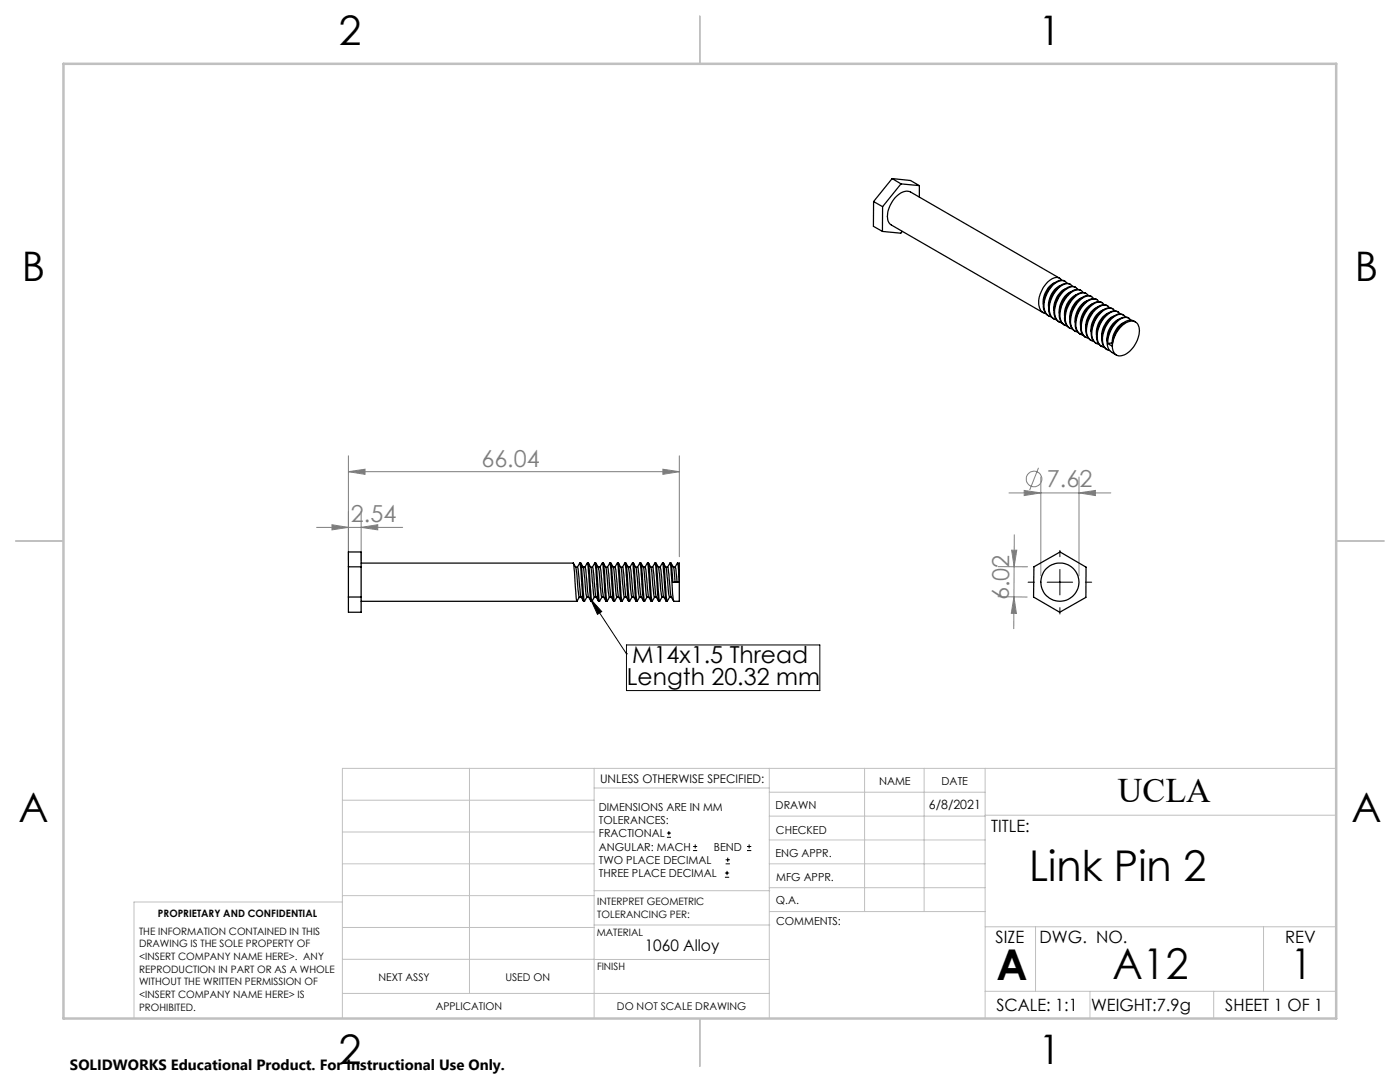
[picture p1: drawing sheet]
<svg xmlns="http://www.w3.org/2000/svg" width="279mm" height="216mm" viewBox="0 0 279 216" stroke-linecap="round" stroke-linejoin="round" font-family="sans-serif">
<g fill="none" stroke="#808080" stroke-width=".2">
<path d="M69.5 94.1l3.3-.5v1.1zM69.5 90.9v20.9M69.5 94.1h66.1M132.3 93.6l3.3 .5-3.3 .6zM135.6 90.9v20.2M201.4 98.4h20.3M204.4 97.9l3.3 .5-3.3 .5zM207.3 93.3l-1.8 4.5M207.7 95.2v19.7M215.3 98.4l3.3-.5v1zM215.3 95.2v19.7M63.2 105.2h17.2"/>
<path d="M66.3 104.7l3.2 .5-3.2 .5zM72.1 105.2l3.3-.5v1zM72.1 102.1v9.7M199.2 119.1h5.8M199.2 113.1h5.9M201.9 109.8h1l-.5 3.3zM202.4 119.1l.4 3.3h-1zM202.4 106.7l-.1 18.7"/>
<circle cx="206.4" cy="95.6" r="1.56"/>
</g>
<g fill="none" stroke="#000" stroke-width=".2">
<path d="M117.9 119.6l7.1 10.9M117.9 119.6l2.2 2.4-.9 .6zM205.2 116.2h1.2M209 116.2h5.1M211.5 109.8v1.3M211.5 113.6v5.1M216.6 116.2h1.3M125 130.5h.1M125 128.7h38.6v9.1h-38.6zM211.5 121.2v1.3M133.1 167.1h.8M133.1 166.2h.8"/>
<path d="M133.5 165.8v.9M138.3 169.7h.8M138.3 168.9h.8M138.7 168.5v.8M144.7 175h.8M144.7 174.2h.8M144.8 172.4h.9M144.8 171.6h.9M145.1 173.8v.8M145.2 171.1v.9M149.1 169.7h.8M149.1 168.9h.8"/>
<path d="M149.5 168.5v.8"/>
</g>
<g fill="none" stroke="#c0c0c0" stroke-width=".2">
<path d="M68.3 159.7h50.3M93.7 153.3v44.9M118.6 153.3v49.9M118.6 157.2h34.9M153.5 153.3v49.9M153.5 158.1h43.1M172.5 153.3v28.6M184.4 153.3v28.6M196.6 153.3v49.9M266.7 153.3h-198.4v49.9M68.3 178.7h50.3M68.3 172.4h50.3"/>
<path d="M68.3 166h50.3M68.3 180h-41.6v23.2M118.6 177.7h35M153.5 167.6h43.1M153.5 162.8h43.1M153.5 172.4h43.1M153.5 177.1h43.1M196.6 162.7h70.1M68.3 198.2h85.2M68.3 191.4l85.2 .1M68.3 185.1h50.3M118.6 184.6h35"/>
<path d="M153.6 181.9h43M196.6 197.8h70.1M196.6 184.9h70.1M206.7 184.9v12.9M217.5 197.8v5.4M242.2 197.8v5.4M252.2 184.9v12.9"/>
</g>
<path d="M139.7 3.2v9.5M3.1 107.9h9.6M266.7 107.9h9.5M139.7 203.2v9.6" fill="none" stroke="#c0c0c0" stroke-width=".25"/>
<path d="M12.7 12.7h254v190.5h-254z" fill="none" stroke="#c0c0c0" stroke-width=".5"/>
<path d="M117.9 119.6l2.2 2.4-.9 .6z" fill="#000"/>
<g fill="#808080">
<path d="M66.3 104.7l3.2 .5-3.2 .5zM72.1 105.2l3.3-.5v1zM69.5 94.1l3.3-.5v1.1zM132.3 93.6l3.3 .5-3.3 .6zM204.4 97.9l3.3 .5-3.3 .5zM215.3 98.4l3.3-.5v1z"/>
<path d="M202.4 119.1l.4 3.3h-1zM201.9 109.8h1l-.5 3.3z"/>
</g>
<g fill="none" stroke="#000" stroke-width=".25">
<path d="M178 35.6l-3.7 4.6M178 35.6l1.8 1.1M178 35.6l3.7 .4 1.8 1M179.8 36.7l-3.7 4.5M179.8 36.7l3.7 .3M183.5 37v2.3M174.3 40.2l1.8 1M174.3 40.2v5l1.8 1M176.1 46.2l3.7 .3 .3-.3M176.1 41.2v5M210.6 56.4a4.5 4.5 0 0 0-2.4 4.3M211.5 55.5l-29.8-17.2a2.93 2.93 0 0 0-3.3 1.5 4.4 4.4 0 0 0-.9 4.8l30.7 17.8"/>
<path d="M211.6 57a4.5 4.5 0 0 0-2.3 4.3M211.9 55.9a1.53 1.53 0 0 0-2.4 0 5.5 5.5 0 0 0-2 5.6 1.53 1.53 0 0 0 1.2 1.1M212.5 56.1h-.1a2.02 2.02 0 0 0-2.4 .7 5.5 5.5 0 0 0-1.6 5.2l.2 .4 .7 .6M212.7 57.6a4.3 4.3 0 0 0-2.3 4.3M212.9 56.5a1.25 1.25 0 0 0-1.8-.3 5.6 5.6 0 0 0-2.6 5.9 1.69 1.69 0 0 0 1.3 1.1M213.6 56.7h-.1a2.12 2.12 0 0 0-2.4 .8 5.1 5.1 0 0 0-1.4 5.6l.5 .4M213.7 58.2a4.4 4.4 0 0 0-2.3 4.3M214 57.1a1.53 1.53 0 0 0-2.3 0 5.6 5.6 0 0 0-2.1 5.6 1.53 1.53 0 0 0 1.3 1.1M214.7 57.4a1.59 1.59 0 0 0-2.1 .3 5.5 5.5 0 0 0-2.1 5.5l.2 .5 .6 .5M214.8 58.8a4.3 4.3 0 0 0-2.3 4.3M215.1 57.7a1.25 1.25 0 0 0-1.9-.2 5.6 5.6 0 0 0-2.6 5.8 1.53 1.53 0 0 0 1.3 1.1M215.7 58a1.72 1.72 0 0 0-2.1 .3 5.6 5.6 0 0 0-2 5.6l.7 .9"/>
<path d="M215.9 59.4a4.4 4.4 0 0 0-2.4 4.4M216.1 58.3a1.25 1.25 0 0 0-1.9-.2 5.6 5.6 0 0 0-2.5 5.8 1.69 1.69 0 0 0 1.3 1.2M216.6 58.5a2.02 2.02 0 0 0-2.4 .8 5.5 5.5 0 0 0-1.6 5.2 1.54 1.54 0 0 0 .9 1M216.6 58.5l.2 .1M217.2 59a1.29 1.29 0 0 0-1.9-.3 5.6 5.6 0 0 0-2.5 5.8 1.53 1.53 0 0 0 1.2 1.2M217.7 59.1a2.02 2.02 0 0 0-2.4 .8 5.7 5.7 0 0 0-1.6 5.2 1.54 1.54 0 0 0 .9 1M217.7 59.1l.1 .1M218.3 59.6l-.1-.1a1.49 1.49 0 0 0-2.3 .1 5.5 5.5 0 0 0-2.1 5.6 1.56 1.56 0 0 0 1.3 1.1M218.9 59.8a1.72 1.72 0 0 0-2.1 .3 5.8 5.8 0 0 0-2.1 5.6l.8 .9M210.2 63.6h.1M211.2 64.2h.2M212.3 64.8l.1 .1"/>
<path d="M215.5 66.6l.1 .1M216.9 60a4.4 4.4 0 0 0-2.3 4.4M218 60.6a4.5 4.5 0 0 0-2.3 4.4M219.1 61.3a4.3 4.3 0 0 0-2.4 4.3M219.3 60.2a1.28 1.28 0 0 0-1.9-.3 5.6 5.6 0 0 0-2.5 5.9 1.69 1.69 0 0 0 1.2 1.1M219.8 60.4a2.02 2.02 0 0 0-2.4 .7 5 5 0 0 0-1.4 5.6l.7 .6M219.9 60.3l.1 .1M220.1 61.9a4.3 4.3 0 0 0-2.3 4.3M220.4 60.8h-.1a1.49 1.49 0 0 0-2.3 0 5.5 5.5 0 0 0-2.1 5.6 1.53 1.53 0 0 0 1.3 1.1M221.1 61h-.2a2.08 2.08 0 0 0-2.4 .7 5 5 0 0 0-1.4 5.6l.7 .6M221.1 68.5l.9 .6M221.2 62.5a4.4 4.4 0 0 0-2.4 4.3"/>
<path d="M221.4 61.4a1.28 1.28 0 0 0-1.9-.3 5.6 5.6 0 0 0-2.5 5.9 1.66 1.66 0 0 0 1.3 1.1M221.9 70.3l.9 .5M222 68.4l-.9 .1M222 68.4h.1M222.1 61.6a2.34 2.34 0 0 0-3 1.3 4.9 4.9 0 0 0-.9 5.1l.6 .5M222.2 63.1a4.5 4.5 0 0 0-2.3 4.4M222.5 62a1.5 1.5 0 0 0-2.4 0 5.8 5.8 0 0 0-2 5.6 1.52 1.52 0 0 0 1.3 1.1M223 62.2a2.08 2.08 0 0 0-2.4 .8 5 5 0 0 0-1.4 5.6l.7 .5M223 62.2h.2M223.3 63.7a4.4 4.4 0 0 0-2.4 4.4M223.5 65.4a2.79 2.79 0 0 1 3.1-1.2 2.92 2.92 0 0 1 .4 3.7 4.4 4.4 0 0 1-3.7 3.1 1.99 1.99 0 0 1-1.2-2.6 6.7 6.7 0 0 1 1.4-3zM223.6 62.7v-.1a1.53 1.53 0 0 0-2.4 .1 5.7 5.7 0 0 0-2.1 5.5 1.63 1.63 0 0 0 1.3 1.1"/>
<path d="M224.2 62.9l-.1-.1a2.08 2.08 0 0 0-2.4 .8 5 5 0 0 0-1.4 5.6l.6 .6M224.4 64.3a4.5 4.5 0 0 0-2.4 4.1M224.6 63.3a1.28 1.28 0 0 0-1.9-.3 5.6 5.6 0 0 0-2.5 5.8 1.81 1.81 0 0 0 1.3 1.2M225.3 63.5a1.73 1.73 0 0 0-2.1 .3 5.6 5.6 0 0 0-2.1 5.6l.2 .4 .6 .5M225.7 63.9a1.56 1.56 0 0 0-2.4 0 6.1 6.1 0 0 0-2.2 4.6M226.6 64.2a1.67 1.67 0 0 0-2.3 .2 6 6 0 0 0-2.3 4.7M69.5 110.1h2.6v12.1h-2.6zM69.5 119.1h2.6M69.5 113.1h2.6M72.1 112.4h42.3M72.1 120h43M114.4 112.4l.5 .8"/>
<path d="M114.4 112.4l.7 7.5M114.9 113.2l.6 5.8 .1 .2h.4M115.6 119.2l-.4 .7M115.7 112.4l-.5 .8M115.9 112.4h-.2l.8 7.5a4.3 4.3 0 0 1-.8-2.9l-.3-3.5-.1-.3h-.4M115.9 112.4l.2 .7 .3 4.8 .3 2 .4-.7M115.9 112.4l.5 .8h.3M116.4 113.2l.5 5.3 .2 .6M116.5 120h.2M116.7 113.2l.2 .5 .6 5.4M117.1 119.2h.4M117.2 112.4l-.5 .8"/>
<path d="M117.4 112.4l.5 .8h.4l.1 .3 .2 3a5.9 5.9 0 0 0 .9 3.4l-.8-7.5M117.5 119.1l.4 .8-.7-7.5h.2l.1 .3 .6 7.2M117.9 113.2l.6 5.7 .1 .3h.4M118 120h.1M118.6 119.2l-.4 .7M118.7 112.4l-.5 .8M118.7 112.4h.2l.2 .7 .3 4.8 .3 2 .4-.7M118.9 112.4l.5 .8h.3M119.4 113.2l.7 5.9M119.5 120h.2M119.7 113.2l.2 .5 .6 5.4M120.1 119.2h.4"/>
<path d="M120.2 112.4l-.5 .8M120.4 112.4l.5 .8h.4l.3 3.3a5.9 5.9 0 0 0 .8 3.4l-.7-7.5M120.5 119.1l.4 .8-.7-7.5h.2l.1 .3 .6 7.2M120.9 113.2l.6 5.7 .1 .3h.4M121 120h.1M121.6 119.2l-.4 .7M121.7 112.4l-.5 .8M121.7 112.4h.2l.2 .7 .3 4.8 .3 2 .4-.7M121.9 112.4a4.3 4.3 0 0 1 .8 3l.4 3.7M122.4 113.2h.3M122.4 120h.3M122.7 113.2l.2 .5 .6 5.4"/>
<path d="M123.1 119.2h.4M123.2 112.4l-.5 .8M123.4 112.4l.5 .8h.3M123.5 119.1l.4 .8-.7-7.5h.2l.1 .3 .6 7.2M123.9 113.2l.6 5.6 .1 .4h.4M124 120h.1M124.6 119.2l-.4 .7M124.7 112.4l-.5 .8M124.7 112.4l.7 7.5a4.3 4.3 0 0 1-.7-2.9l-.5-3.8M124.7 112.4h.2l.2 .7 .3 4.8 .3 2 .4-.7M124.9 112.4l.5 .8M125.4 113.2h.3"/>
<path d="M125.4 113.2l.7 5.9M125.4 120h.3M125.7 113.2l.2 .5 .6 5.4M126.1 119.2h.4M126.2 112.4l-.5 .8M126.4 112.4l.5 .8h.3M126.5 119.1l.4 .8-.7-7.5h.2l.1 .3 .6 7.2M126.9 113.2l.5 5.2 .2 .8h.4M127 120h.1M127.2 113.2l.8 5.9M127.6 119.2l-.4 .7M127.7 112.4l-.5 .8"/>
<path d="M127.9 112.4l.5 .8M128 119.1l.4 .8-.7-7.5h.2l.1 .3 .4 5.2 .3 2 .4-.7M128.4 113.2h.3M128.4 113.2l.7 5.9M128.4 120h.3M128.7 113.2l.2 .5 .6 5.4M129.1 119.2h.4M129.2 112.4l-.5 .8M129.4 112.4h-.2l.7 7.5-.4-.8M129.4 112.4l.7 7.5M129.4 112.4l.5 .8M129.9 113.2h.4l.7 5.9"/>
<path d="M129.9 113.2l.7 5.9M130 120h.1M130.6 119.2l-.4 .7M130.6 119.2h.4M130.7 112.4l-.5 .8M130.9 112.4l.5 .8M131 119.1l.4 .8-.5-6.8-.2-.7h.2l.1 .3 .4 5.2 .3 2 .4-.7M131.4 113.2h.3M131.4 113.2l.7 5.9M131.4 120h.3M131.7 113.2l.2 .5 .6 5.4M132.1 119.2h.4"/>
<path d="M132.2 112.4l-.5 .8M132.4 112.4h-.2l.7 7.5-.4-.8M132.4 112.4l.7 7.5M132.4 112.4l.5 .8h.4l.6 5.9M132.9 113.2l.6 5.4 .1 .5M133 120h.1M133.6 119.2l-.4 .7M133.6 119.2h.4M133.7 112.4l-.5 .8M133.7 112.4l.2 .7 .5 6.8-.5-.8M133.7 112.4h.2M133.9 112.4l.5 .8"/>
<path d="M133.9 112.4l.4 3.8h1.3M134.4 113.2h.3M134.4 113.2l.3 3M134.7 113.2l.2 .3 .2 2.7M135.2 112.4l-.5 .8M135.2 112.4h.4v3.8zM135.6 116.2v3.8h-1.2M206.3 113.1l5.3-3 5.1 3.1v6l-5.2 3-5.2-3.1z"/>
<circle cx="211.5" cy="116.1" r="3.8"/>
</g>
<g font-size="8.5">
<text x="205.4" y="175.7">Link Pin 2</text>
<text x="198.9" y="195.5">A</text>
<text x="222" y="195.4">A12</text>
<text x="257.6" y="195.4">1</text>
</g>
<g font-size="8.1">
<text x="67.6" y="8.9">2</text>
<text x="207.3" y="8.9">1</text>
<text x="4.4" y="56.2">B</text>
<text x="270.4" y="56.2">B</text>
<text x="3.7" y="164.1">A</text>
<text x="269.7" y="164.1">A</text>
<text x="67.6" y="212.4">2</text>
<text x="207.3" y="212.4">1</text>
</g>
<text font-size="6.9" x="223.1" y="160.1">UCLA</text>
<g font-size="4.7" fill="#808080">
<text x="96.1" y="93.1">66.04</text>
<text x="208.9" y="97.3">7.62</text>
<text x="70" y="104.2">2.54</text>
<text x="201.3" y="119.8" transform="rotate(-90 201.3 119.8)">6.02</text>
</g>
<g font-size="4.7">
<text x="125.1" y="136.7">Length 20.32 mm</text>
<text x="126.2" y="132.2">M14x1.5 Thread</text>
</g>
<g font-size="3.4">
<text x="197.8" y="166">TITLE:</text>
<text x="198.7" y="188.1">SIZE</text>
<text x="207.5" y="188.1">DWG. NO.</text>
<text x="256.5" y="188.2">REV</text>
<text x="198.8" y="201.7">SCALE: 1:1</text>
<text x="217.7" y="201.8">WEIGHT:7.9g</text>
<text x="244.5" y="201.7">SHEET 1 OF 1</text>
</g>
<text font-size="3.2" x="128.7" y="189.8">1060 Alloy</text>
<text font-size="3" x="14" y="213.5">SOLIDWORKS Educational Product. For Instructional Use Only.</text>
<text font-size="2.5" x="185.4" y="161.4">6/8/2021</text>
<text font-size="2.4" x="119.8" y="156.2">UNLESS OTHERWISE SPECIFIED:</text>
<g font-size="2.2">
<text x="119.5" y="161.8">DIMENSIONS ARE IN MM</text>
<text x="154.8" y="161.4">DRAWN</text>
<text x="175.4" y="156.6">NAME</text>
<text x="187.9" y="156.7">DATE</text>
<text x="119.5" y="164.4">TOLERANCES:</text>
<text x="119.5" y="167.1">FRACTIONAL</text>
<text x="154.9" y="166.3">CHECKED</text>
<text x="119.5" y="169.7">ANGULAR: MACH</text>
<text x="119.5" y="172.4">TWO PLACE DECIMAL</text>
<text x="142.5" y="169.7">BEND</text>
<text x="154.8" y="171">ENG APPR.</text>
<text x="119.5" y="175">THREE PLACE DECIMAL</text>
<text x="154.9" y="175.7">MFG APPR.</text>
<text x="154.9" y="180.4">Q.A.</text>
<text x="154.9" y="184.6">COMMENTS:</text>
</g>
<g font-size="2.1">
<text x="75.5" y="195.7">NEXT ASSY</text>
<text x="100.9" y="195.7">USED ON</text>
<text x="86.9" y="201.5">APPLICATION</text>
<text x="123.1" y="201.6">DO NOT SCALE DRAWING</text>
</g>
<g font-size="2">
<text x="31.5" y="182.9">PROPRIETARY AND CONFIDENTIAL</text>
<text x="119.2" y="180.6">INTERPRET GEOMETRIC</text>
<text x="119.2" y="183.1">TOLERANCING PER:</text>
<text x="27.8" y="186.5">THE INFORMATION CONTAINED IN THIS</text>
<text x="27.8" y="189">DRAWING IS THE SOLE PROPERTY OF</text>
<text x="27.8" y="191.6">&lt;INSERT COMPANY NAME HERE&gt;. ANY</text>
<text x="119.1" y="186.7">MATERIAL</text>
<text x="27.8" y="194.1">REPRODUCTION IN PART OR AS A WHOLE</text>
<text x="27.8" y="196.6">WITHOUT THE WRITTEN PERMISSION OF</text>
<text x="119.1" y="193.5">FINISH</text>
<text x="27.8" y="199.1">&lt;INSERT COMPANY NAME HERE&gt; IS</text>
<text x="27.8" y="201.7">PROHIBITED.</text>
</g>
</svg>
